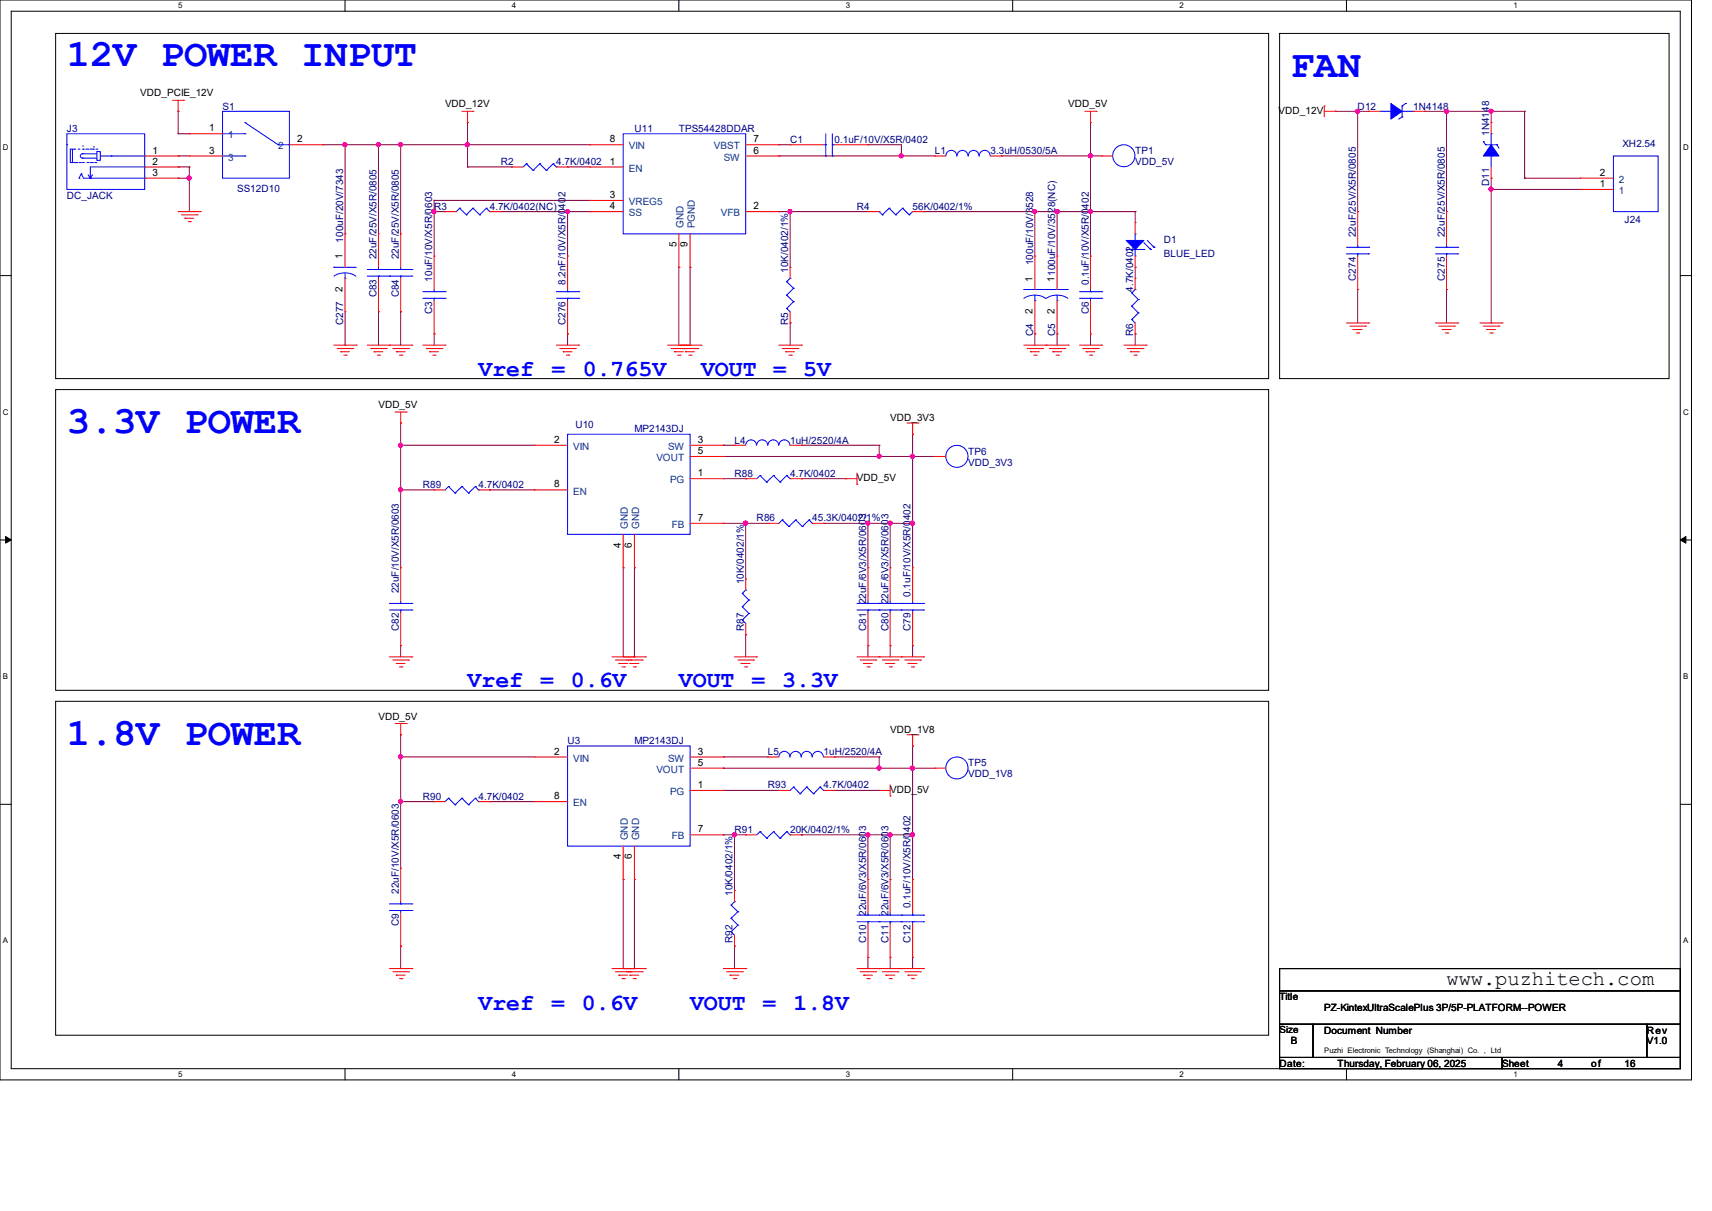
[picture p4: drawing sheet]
<svg xmlns="http://www.w3.org/2000/svg" width="297mm" height="210mm" viewBox="0 0 297 210" stroke-linecap="round" stroke-linejoin="round" font-family="sans-serif">
<path d="M0 0h293.5v187.3h-293.5zM1.9 1.9h289.6v183.4h-289.6z" fill="none" stroke="#000" stroke-width=".17"/>
<g fill="#fff">
<path d="M30.9 .2h.8v1.5h-.8z"/>
<path d="M30.9 185.5h.8v1.6h-.8z"/>
</g>
<path d="M59.9 0v1.9M59.9 185.3v2" fill="none" stroke="#000" stroke-width=".17"/>
<g fill="#fff">
<path d="M88.8 .2h.8v1.5h-.8z"/>
<path d="M88.8 185.5h.8v1.6h-.8z"/>
</g>
<path d="M117.8 0v1.9M117.8 185.3v2" fill="none" stroke="#000" stroke-width=".17"/>
<g fill="#fff">
<path d="M146.7 .2h.8v1.5h-.8z"/>
<path d="M146.7 185.5h.8v1.6h-.8z"/>
</g>
<path d="M175.7 0v1.9M175.7 185.3v2" fill="none" stroke="#000" stroke-width=".17"/>
<g fill="#fff">
<path d="M204.6 .2h.8v1.5h-.8z"/>
<path d="M204.6 185.5h.8v1.6h-.8z"/>
</g>
<path d="M233.6 0v1.9M233.6 185.3v2" fill="none" stroke="#000" stroke-width=".17"/>
<g fill="#fff">
<path d="M262.6 .2h.7v1.5h-.7z"/>
<path d="M262.6 185.5h.7v1.6h-.7z"/>
<path d="M.5 24.8h1v1.6h-1z"/>
<path d="M292 24.8h1v1.6h-1z"/>
<path d="M.5 70.7h1v1.5h-1z"/>
<path d="M292 70.7h1v1.5h-1z"/>
</g>
<path d="M0 47.8h1.9M291.5 47.8h2" fill="none" stroke="#000" stroke-width=".17"/>
<g fill="#fff">
<path d="M.5 116.5h.9v1.6h-.9z"/>
<path d="M292 116.5h.9v1.6h-.9z"/>
</g>
<path d="M0 93.6h1.9M291.5 93.6h2" fill="none" stroke="#000" stroke-width=".17"/>
<path d="M1 93l.9 .6-.9 .6zM291.5 93.6l1-.6v1.2z" fill="#000" stroke="#000" stroke-width=".17"/>
<g fill="#fff">
<path d="M.5 162.4h.9v1.5h-.9z"/>
<path d="M292 162.4h.9v1.5h-.9z"/>
</g>
<g fill="none" stroke="#000" stroke-width=".17">
<path d="M9.7 5.8h210.4v59.9h-210.4zM222 5.8h67.6v59.9h-67.6zM9.7 67.6h210.4v52.1h-210.4zM0 139.5h1.9M9.7 121.6h210.4v57.9h-210.4zM291.5 139.5h2M222 168h69.5v3.8h-69.5zM222 171.8h69.5v5.8h-69.5zM222 177.6h5.8v5.8h-5.8zM227.8 177.6h57.9v5.8h-57.9zM285.7 177.6h5.8v5.8h-5.8zM222 183.4h38.6v1.9h-38.6z"/>
<path d="M260.6 183.4h30.9v1.9h-30.9z"/>
</g>
<g fill="none" stroke="#800040" stroke-width=".17">
<path d="M30.9 19.3h.1M30.9 19.3v3.9M231.6 19.3h.1M231.6 19.3h5.8M235.5 19.3h.1M235.5 19.3v17.4M247.1 19.3h.1M247.1 19.3h17.4M251 19.3h.1M251 19.3v17.4M258.7 19.3h.1M258.7 19.3v2"/>
<path d="M264.5 19.3h.1M264.5 19.3v11.6M30.9 29h.1M30.9 27.1h.1M30.9 23.2h.1M30.9 30.9h.1M30.9 29h2M30.9 27.1h2M30.9 23.2h2M30.9 30.9h2M32.9 29h.1M32.9 30.9h.1"/>
<path d="M32.9 29v7.7M56 25.1h46.3M59.9 25.1h.1M59.9 25.1v15.5M65.7 25.1h.1M65.7 25.1v15.5M69.5 25.1h.1M69.5 25.1v15.5M75.3 34.8h.1M75.3 36.7h.1M75.3 36.7h1.9M75.3 34.8v9.6"/>
<path d="M75.3 34.8h27M81.1 29h.1M81.1 21.3h.1M81.1 25.1h.1M81.1 29h7.7M81.1 21.3v7.7M86.9 36.7h15.4M98.5 29h.1M98.5 36.7h.1M98.5 29h3.8M98.5 36.7v7.7M102.3 36.7h.1"/>
<path d="M135.1 36.7h.1M135.1 25.1h.1M135.1 27.1h.1M135.1 27.1h27.1M135.1 25.1h2M135.1 36.7h15.5M137.1 36.7h.1M137.1 36.7v9.7M150.6 25.1h.1M150.6 25.1h5.8v2M156.4 27.1h.1M160.2 36.7h.1"/>
<path d="M160.2 36.7h36.7M173.7 27.1h.1M173.7 27.1h17.4M179.5 36.7h.1M179.5 36.7v7.7M183.4 36.7h.1M183.4 36.7v7.7M189.2 36.7h.1M189.2 27.1h.1M189.2 21.3v23.1M196.9 36.7h.1M196.9 36.7v1.9"/>
<path d="M258.7 30.9h.1M258.7 32.9h.1M258.7 30.9v25.1M258.7 32.9h15.5M264.5 30.9h.1M264.5 30.9h9.7M59.9 59.9h.1M59.9 54.1v5.8M65.7 54.1h.1M65.7 54.1v5.8M69.5 54.1h.1M69.5 54.1v5.8"/>
<path d="M75.3 57.9h.1M75.3 57.9v2M98.5 57.9h.1M98.5 57.9v2M117.8 46.4h.1M117.8 46.4v13.5M119.7 46.4h.1M119.7 46.4v13.5M137.1 56h.1M137.1 56v3.9M179.5 57.9h.1M179.5 57.9v2"/>
<path d="M183.4 57.9h.1M183.4 57.9v2M189.2 57.9h.1M189.2 57.9v2M196.9 46.4h.1M196.9 57.9h.1M196.9 46.4v1.9M196.9 57.9v2M235.5 50.2h.1M235.5 50.2v5.8M251 50.2h.1M251 50.2v5.8"/>
<path d="M258.7 56h.1M69.5 77.2h.1M69.5 73.4h.1M69.5 77.2h23.2M69.5 73.4v25.1M125.5 77.2h.1M125.5 79.2h.1M125.5 79.2h36.7M125.5 77.2h1.9M139 77.2h.1M139 77.2h13.5M152.5 79.2h.1"/>
<path d="M152.5 77.2h.1M152.5 77.2v2M158.3 79.2h.1M158.3 75.3h.1M158.3 75.3v23.2M69.5 85h.1M69.5 85h5.8M85 85h.1M85 85h7.7M108.1 98.5h.1M108.1 98.5v15.4M110.1 98.5h.1"/>
<path d="M110.1 98.5v15.4M125.5 90.8h.1M125.5 83h3.9M125.5 90.8h7.7M129.4 83h.1M129.4 90.8h.1M129.4 90.8v9.6M139 83h.1M139 83h7.7M142.9 90.8h.1M142.9 90.8h15.4M150.6 90.8h.1"/>
<path d="M150.6 90.8v7.7M154.4 90.8h.1M154.4 90.8v7.7M158.3 90.8h.1M69.5 112h.1M69.5 112v1.9M129.4 110.1h.1M129.4 110.1v3.8M150.6 112h.1M150.6 112v1.9M154.4 112h.1M154.4 112v1.9"/>
<path d="M158.3 112h.1M158.3 112v1.9M69.5 139h.1M69.5 131.3h.1M69.5 127.4h.1M69.5 127.4v23.2M69.5 139h5.8M69.5 131.3h23.2M85 139h.1M85 139h7.7M125.5 133.2h.1M125.5 131.3h.1"/>
<path d="M125.5 137.1h.1M125.5 131.3h7.7M125.5 133.2h36.7M125.5 137.1h9.6M144.8 131.3h.1M144.8 137.1h.1M144.8 131.3h7.7M144.8 137.1h7.7M152.5 133.2h.1M152.5 131.3h.1M152.5 131.3v1.9M158.3 129.4h.1"/>
<path d="M158.3 133.2h.1M158.3 129.4v23.1M108.1 152.5h.1M108.1 152.5v15.5M110.1 152.5h.1M110.1 152.5v15.5M125.5 144.8h.1M125.5 144.8h3.9M127.4 144.8h.1M127.4 144.8v9.6M139 144.8h.1M139 144.8h19.3"/>
<path d="M150.6 144.8h.1M150.6 144.8v7.7M154.4 144.8h.1M154.4 144.8v7.7M158.3 144.8h.1M69.5 164.1h.1M69.5 164.1v3.9M127.4 164.1h.1M127.4 164.1v3.9M150.6 166h.1M150.6 166v2M154.4 166h.1"/>
<path d="M154.4 166v2M158.3 166h.1M158.3 166v2"/>
</g>
<g fill="#f0f" stroke="#f0f" stroke-width=".17">
<circle cx="32.8" cy="30.9" r=".37"/>
<circle cx="65.6" cy="25.1" r=".36"/>
<circle cx="179.5" cy="36.7" r=".36"/>
<circle cx="189.2" cy="36.7" r=".36"/>
<circle cx="183.4" cy="36.7" r=".37"/>
<circle cx="137.1" cy="36.7" r=".36"/>
<circle cx="75.3" cy="36.7" r=".36"/>
<circle cx="156.4" cy="27" r=".36"/>
<circle cx="189.2" cy="27" r=".36"/>
<circle cx="69.5" cy="77.2" r=".36"/>
<circle cx="158.3" cy="79.1" r=".37"/>
<circle cx="129.3" cy="90.7" r=".37"/>
<circle cx="158.3" cy="90.7" r=".37"/>
<circle cx="150.6" cy="90.7" r=".36"/>
<circle cx="69.5" cy="84.9" r=".36"/>
<circle cx="154.4" cy="90.7" r=".37"/>
<circle cx="152.5" cy="79.1" r=".36"/>
<circle cx="69.5" cy="131.3" r=".36"/>
<circle cx="127.4" cy="144.8" r=".36"/>
<circle cx="158.3" cy="144.8" r=".37"/>
<circle cx="158.3" cy="133.2" r=".37"/>
<circle cx="69.5" cy="139" r=".36"/>
<circle cx="150.6" cy="144.8" r=".36"/>
<circle cx="152.5" cy="133.2" r=".36"/>
<circle cx="154.4" cy="144.8" r=".37"/>
<circle cx="69.5" cy="25.1" r=".36"/>
<circle cx="81.1" cy="25.1" r=".37"/>
<circle cx="258.7" cy="32.8" r=".36"/>
<circle cx="235.5" cy="19.3" r=".37"/>
<circle cx="258.7" cy="19.3" r=".36"/>
<circle cx="251" cy="19.3" r=".37"/>
<circle cx="98.4" cy="36.7" r=".36"/>
<circle cx="59.8" cy="25.1" r=".36"/>
</g>
<g fill="none" stroke="#f00" stroke-width=".17">
<path d="M29.9 17.4h2M30.9 19.3h.1M30.9 17.4v1.9M31.9 17.4h.1M80.1 19.3h1.9M81.1 19.3v2M82 19.3h.1M188.2 19.3h2M189.2 19.3v2M190.2 19.3h.1M229.7 18.4h.1M229.7 19.3h1.9"/>
<path d="M229.7 18.4v1.9M231.6 19.3h.1M237.4 19.3h.1M237.4 19.3h2M245.2 19.3h1.9M247.1 19.3h.1M25.1 27.1h5.8M25.1 30.9h5.8M25.1 29h5.8M30.9 30.9h.1M30.9 29h.1M30.9 27.1h.1"/>
<path d="M30.9 36.7h3.9M31.5 37.3h2.7M32 37.8h.1M32 37.8h1.6M32.6 38.4h.4M32.9 23.2h.1M32.9 27.1h.1M32.9 27.1h5.7M32.9 23.2h5.7M33 38.4h.1M34.2 37.3h.1M34.8 36.7h.1"/>
<path d="M50.2 25.1h5.8M56 25.1h.1M77.2 36.7h.1M77.2 36.7h2M81.1 21.3h.1M85 36.7h1.9M86.9 36.7h.1M88.8 29h.1M88.8 29h2M96.5 29h2M98.5 29h.1M102.3 29h.1"/>
<path d="M102.3 34.8h.1M102.3 36.7h.1M102.3 25.1h.1M102.3 36.7h5.8M102.3 25.1h5.8M102.3 29h5.8M102.3 34.8h5.8M129.4 36.7h5.7M129.4 27.1h5.7M129.4 25.1h5.7M135.1 36.7h.1M135.1 27.1h.1"/>
<path d="M135.1 25.1h.1M137.1 25.1h.1M137.1 25.1h5.8M144.8 25.1h5.8M150.6 36.7h.1M150.6 25.1h.1M150.6 36.7h1.9M158.3 36.7h1.9M160.2 36.7h.1M162.2 27.1h.1M162.2 27.1h1.9M171.8 27.1h1.9"/>
<path d="M173.7 27.1h.1M189.2 21.3h.1M191.1 27.1h.1M191.1 27.1h1.9M196.9 38.6h.1M196.9 38.6v2M235.5 36.7h.1M235.5 36.7v5.8M251 36.7h.1M251 36.7v5.8M258.7 30.9h.1M258.7 21.3h.1"/>
<path d="M258.7 21.3v1.9M258.7 29v1.9M274.2 32.9h.1M274.2 30.9h.1M274.2 30.9h5.7M274.2 32.9h5.7M57.9 59.9h3.9M59.9 40.6h.1M59.9 54.1h.1M59.9 40.6v5.8M59.9 48.3v5.8M61.8 59.9h.1"/>
<path d="M63.7 59.9h7.8M65.7 54.1h.1M65.7 40.6h.1M65.7 40.6v5.8M65.7 48.3v5.8M67.6 59.9h.1M69.5 54.1h.1M69.5 40.6h.1M69.5 40.6v5.8M69.5 48.3v5.8M71.5 59.9h.1M73.4 59.9h3.8"/>
<path d="M75.3 57.9h.1M75.3 44.4h.1M75.3 44.4v5.8M75.3 52.2v5.7M77.2 59.9h.1M96.5 59.9h3.9M98.5 57.9h.1M98.5 44.4h.1M98.5 44.4v5.8M98.5 52.2v5.7M100.4 59.9h.1M115.8 59.9h5.8"/>
<path d="M117.8 46.4h.1M117.8 40.6v5.8M119.7 59.9h.1M119.7 46.4h.1M119.7 40.6v5.8M121.6 59.9h.1M135.1 59.9h3.9M137.1 56h.1M137.1 46.4h.1M137.1 46.4v1.9M137.1 54.1v1.9M139 59.9h.1"/>
<path d="M177.6 59.9h7.7M179.5 44.4h.1M179.5 57.9h.1M179.5 44.4v5.8M179.5 52.2v5.7M181.5 59.9h.1M183.4 44.4h.1M183.4 57.9h.1M183.4 44.4v5.8M183.4 52.2v5.7M185.3 59.9h.1M187.3 59.9h3.8"/>
<path d="M189.2 57.9h.1M189.2 44.4h.1M189.2 44.4v5.8M189.2 52.2v5.7M191.1 59.9h.1M195 59.9h3.8M196.9 46.4h.1M196.9 57.9h.1M196.9 48.3h.1M196.9 44.4v2M196.9 48.3v1.9M196.9 56v1.9"/>
<path d="M198.8 59.9h.1M233.6 56h3.8M234.2 56.6h2.7M234.7 57.1h.1M234.7 57.1h1.6M235.3 57.7h.4M235.5 50.2h.1M235.5 44.4v5.8M235.7 57.7h.1M236.9 56.6h.1M237.4 56h.1M249 56h3.9"/>
<path d="M249.6 56.6h2.7M250.2 57.1h.1M250.2 57.1h1.6M250.8 57.7h.4M251 50.2h.1M251 44.4v5.8M251.2 57.7h.1M252.3 56.6h.1M252.9 56h.1M256.8 56h3.8M257.3 56.6h2.8M257.9 57.1h.1"/>
<path d="M257.9 57.1h1.6M258.5 57.7h.4M258.9 57.7h.1M260.1 56.6h.1M260.6 56h.1M58.5 60.5h2.7M59.1 61h.1M59.1 61h1.5M59.6 61.6h.5M60.1 61.6h.1M61.2 60.5h.1M64.3 60.5h2.7"/>
<path d="M64.9 61h.1M64.9 61h1.5M65.4 61.6h.4M65.8 61.6h.1M67 60.5h.1M68.2 60.5h2.7M68.5 71.5h2M68.7 61h.1M68.7 61h1.6M69.3 61.6h.4M69.5 73.4h.1M69.5 71.5v1.9"/>
<path d="M69.7 61.6h.1M70.5 71.5h.1M70.9 60.5h.1M74 60.5h2.7M74.5 61h.1M74.5 61h1.6M75.1 61.6h.4M75.5 61.6h.1M76.7 60.5h.1M92.7 77.2h.1M92.7 77.2h5.8M97.1 60.5h2.7"/>
<path d="M97.7 61h.1M97.7 61h1.5M98.3 61.6h.4M98.7 61.6h.1M99.8 60.5h.1M116.4 60.5h4.7M117 61h.1M117 61h1.5M117.6 61.6h.4M118 61.6h.1M118.9 61h.1M118.9 61h1.6"/>
<path d="M119.1 60.5h.1M119.5 61.6h.4M119.7 77.2h5.8M119.7 79.2h5.8M119.9 61.6h.1M121.1 60.5h.1M125.5 77.2h.1M125.5 79.2h.1M127.4 77.2h.1M127.4 77.2h2M135.7 60.5h2.7M136.3 61h.1"/>
<path d="M136.3 61h1.5M136.9 61.6h.4M137.1 77.2h1.9M137.3 61.6h.1M138.4 60.5h.1M139 77.2h.1M157.4 73.4h1.9M158.3 75.3h.1M158.3 73.4v1.9M159.3 73.4h.1M162.2 79.2h.1M162.2 79.2h1.9"/>
<path d="M178.2 60.5h2.7M178.8 61h.1M178.8 61h1.5M179.4 61.6h.3M179.7 61.6h.1M180.9 60.5h.1M182 60.5h2.7M182.6 61h.1M182.6 61h1.6M183.2 61.6h.4M183.6 61.6h.1M184.7 60.5h.1"/>
<path d="M187.8 60.5h2.7M188.4 61h.1M188.4 61h1.5M189 61.6h.4M189.4 61.6h.1M190.5 60.5h.1M195.6 60.5h2.7M196.1 61h.1M196.1 61h1.6M196.7 61.6h.4M197.1 61.6h.1M198.3 60.5h.1"/>
<path d="M69.5 98.5h.1M69.5 98.5v5.8M75.3 85h.1M75.3 85h1.9M83 85h2M85 85h.1M92.7 85h.1M92.7 85h5.8M108.1 98.5h.1M108.1 92.7v5.8M110.1 98.5h.1M110.1 92.7v5.8"/>
<path d="M119.7 83h5.8M119.7 90.8h5.8M125.5 83h.1M125.5 90.8h.1M129.4 83h.1M129.4 83h1.9M133.2 90.8h.1M133.2 90.8h1.9M137.1 83h1.9M139 83h.1M140.9 90.8h2M142.9 90.8h.1"/>
<path d="M146.7 83h.1M146.7 83h2M148.7 84h.1M148.7 82v2M150.6 98.5h.1M150.6 98.5v5.8M154.4 98.5h.1M154.4 98.5v5.8M158.3 98.5h.1M158.3 98.5v5.8M67.6 113.9h3.9M68.2 114.5h2.7"/>
<path d="M68.7 115.1h.1M68.7 115.1h1.6M69.3 115.7h.4M69.5 112h.1M69.5 106.2v5.8M69.7 115.7h.1M70.9 114.5h.1M71.5 113.9h.1M106.2 113.9h5.8M106.8 114.5h4.6M107.4 115.1h.1M107.4 115.1h1.5"/>
<path d="M107.9 115.7h.4M108.3 115.7h.1M109.3 115.1h.1M109.3 115.1h1.5M109.5 114.5h.1M109.9 115.7h.3M110.1 113.9h.1M110.2 115.7h.1M111.4 114.5h.1M112 113.9h.1M127.4 113.9h3.9M128 114.5h2.7"/>
<path d="M128.6 115.1h.1M128.6 115.1h1.5M129.2 115.7h.3M129.4 110.1h.1M129.4 100.4h.1M129.4 100.4v1.9M129.4 108.1v2M129.5 115.7h.1M130.7 114.5h.1M131.3 113.9h.1M148.7 113.9h11.5M149.2 114.5h2.7"/>
<path d="M149.8 115.1h.1M149.8 115.1h1.5M150.4 115.7h.4M150.6 112h.1M150.6 106.2v5.8M150.8 115.7h.1M151.9 114.5h.1M152.5 113.9h.1M153.1 114.5h2.7M153.7 115.1h.1M153.7 115.1h1.5M154.3 115.7h.3"/>
<path d="M154.4 112h.1M154.4 106.2v5.8M154.6 115.7h.1M155.8 114.5h.1M156.4 113.9h.1M157 114.5h2.7M157.5 115.1h.1M157.5 115.1h1.6M158.1 115.7h.4M158.3 112h.1M158.3 106.2v5.8M158.5 115.7h.1"/>
<path d="M159.7 114.5h.1M160.2 113.9h.1M68.5 125.5h2M69.5 127.4h.1M69.5 125.5v1.9M70.5 125.5h.1M75.3 139h.1M75.3 139h1.9M83 139h2M85 139h.1M92.7 131.3h.1M92.7 139h.1"/>
<path d="M92.7 131.3h5.8M92.7 139h5.8M119.7 137.1h5.8M119.7 131.3h5.8M119.7 133.2h5.8M125.5 137.1h.1M125.5 131.3h.1M125.5 133.2h.1M133.2 131.3h.1M133.2 131.3h1.9M135.1 137.1h.1M135.1 137.1h2"/>
<path d="M142.9 137.1h1.9M142.9 131.3h1.9M144.8 137.1h.1M144.8 131.3h.1M152.5 137.1h.1M152.5 137.1h1.9M154.4 138h.1M154.4 136.1v1.9M157.4 127.4h1.9M158.3 129.4h.1M158.3 127.4v2M159.3 127.4h.1"/>
<path d="M162.2 133.2h.1M162.2 133.2h1.9M69.5 150.6h.1M69.5 150.6v5.8M69.5 158.3v5.8M108.1 152.5h.1M108.1 146.7v5.8M110.1 152.5h.1M110.1 146.7v5.8M119.7 144.8h5.8M125.5 144.8h.1M127.4 154.4h.1"/>
<path d="M127.4 154.4v2M129.4 144.8h.1M129.4 144.8h1.9M137.1 144.8h1.9M139 144.8h.1M150.6 152.5h.1M150.6 152.5v5.8M154.4 152.5h.1M154.4 152.5v5.8M158.3 152.5h.1M158.3 152.5v5.8M67.6 168h3.9"/>
<path d="M68.2 168.5h2.7M68.7 169.1h.1M68.7 169.1h1.6M69.3 169.7h.4M69.5 164.1h.1M69.7 169.7h.1M70.9 168.5h.1M71.5 168h.1M106.2 168h5.8M106.8 168.5h4.6M107.4 169.1h.1M107.4 169.1h1.5"/>
<path d="M107.9 169.7h.4M108.3 169.7h.1M109.3 169.1h.1M109.3 169.1h1.5M109.5 168.5h.1M109.9 169.7h.3M110.1 168h.1M110.2 169.7h.1M111.4 168.5h.1M112 168h.1M125.5 168h3.9M126.1 168.5h2.7"/>
<path d="M126.7 169.1h.1M126.7 169.1h1.5M127.2 169.7h.4M127.4 164.1h.1M127.4 162.2v1.9M127.6 169.7h.1M128.8 168.5h.1M129.4 168h.1M148.7 168h11.5M149.2 168.5h2.7M149.8 169.1h.1M149.8 169.1h1.5"/>
<path d="M150.4 169.7h.4M150.6 166h.1M150.6 160.2v5.8M150.8 169.7h.1M151.9 168.5h.1M152.5 168h.1M153.1 168.5h2.7M153.7 169.1h.1M153.7 169.1h1.5M154.3 169.7h.3M154.4 166h.1M154.4 160.2v5.8"/>
<path d="M154.6 169.7h.1M155.8 168.5h.1M156.4 168h.1M157 168.5h2.7M157.5 169.1h.1M157.5 169.1h1.6M158.1 169.7h.4M158.3 166h.1M158.3 160.2v5.8M158.5 169.7h.1M159.7 168.5h.1M160.2 168h.1"/>
</g>
<g fill="none" stroke="#00f" stroke-width=".17">
<path d="M38.6 19.3h11.6v11.6h-11.6zM239.4 19.3h1.9M241.3 19.3h.1M243.2 18.4h.1M243.2 19.3h2M243.2 18.4v1.9M243.8 17.9h.1M243.8 17.9l-.6 .5M245.2 19.3h.1M11.6 25.1h.1M11.6 23.2h13.5v9.7h-13.5zM12.2 25.9h.4v2.3h-.4z"/>
<path d="M12.7 25.9h.3M12.7 28.2h.6M13 25.9h.1M13.3 28.2h.1M13.5 25.9h.2M13.7 30.9h.1M13.7 25.9h.1M13.7 28.2h.2M13.9 28.2h.1M14.1 30.1h.1M14.1 30.1l.4 .8h10.6M14.1 30.1l-.4 .8"/>
<path d="M14.3 25.3h.1M14.3 26.7h.1M14.3 27.4h.1M14.3 26.7h2.5M14.3 27.4h2.5M14.3 25.9h.2M14.3 28.2h.2M14.3 26.7a.36 .36 0 0 0-.4 .3 .36 .36 0 0 0 .4 .4M14.5 25.9h.1M14.5 28.2h.1M14.9 25.9h.4M15.1 28.2h.2"/>
<path d="M15.3 25.9h.1M15.3 28.2h.1M15.3 30.3l.4 .6M15.7 30.9h.1M15.7 25.9h.5M15.7 28.2h.3M16 28.2h.1M16 30.3l-.3 .6M16.2 25.5h.1M16.2 25.9h.1M16.4 28.2h.2M16.6 28.2h.1"/>
<path d="M16.6 25.9h.2M16.8 26.3h.6v1.5h-.6zM16.8 25.9h.1M17.4 27.1h7.7M19.3 27.1h.1M25.1 27.1h.1M25.1 29h.1M25.1 30.9h.1M25.1 29h-9.4v1.9M38.6 27.1h3.9M38.6 23.2h3.9M42.5 23.2h.1"/>
<path d="M42.5 27.1h.1M42.5 21.3h.1M42.5 21.3l5.8 3.8M48.3 25.1h.1M48.3 25.1h1.9M79.8 36.1h.1M79.8 36.1l-.6 .6M79.8 36.1l1.1 1.2M80.9 37.3h.1M82 36.1h.1M82 36.1l-1.1 1.2M82 36.1l1.2 1.2"/>
<path d="M83.2 37.3h.1M84.4 36.1h.1M84.4 36.1l-1.2 1.2M84.4 36.1l.6 .6M85 36.7h.1M91.3 28.4h.1M91.3 28.4l-.5 .6M91.3 28.4l1.2 1.1M92.5 29.5h.1M93.6 28.4h.1M93.6 28.4l-1.1 1.1M93.6 28.4l1.2 1.1"/>
<path d="M94.8 29.5h.1M96 28.4h.1M96 28.4l-1.2 1.1M96 28.4l.5 .6M96.5 29h.1M108.1 23.2h21.3v17.4h-21.3zM142.9 25.1h.4M143.3 27.1h.1M143.3 25.1h.1M143.3 23.2v3.9M144.4 27.1h.1M144.4 25.1h.1"/>
<path d="M144.4 23.2v3.9M144.4 25.1h.4M152.5 36.7h.1M152.5 36.7l.6 .6M153.1 37.3h.1M154.3 36.1h.1M154.3 36.1l1.1 1.2M154.3 36.1l-1.2 1.2M155.4 37.3h.1M156.6 36.1h.1M156.6 36.1l1.1 1.2M156.6 36.1l-1.2 1.2"/>
<path d="M157.7 37.3h.1M158.3 36.7l-.6 .6M164.1 27.1a.95 .95 0 0 1 .9-1 .95 .95 0 0 1 1 1M166 27.1a.95 .95 0 0 1 1-1 .95 .95 0 0 1 .9 1M168 27.1a.93 .93 0 0 1 .9-1 .93 .93 0 0 1 .9 1M169.9 27.1a.95 .95 0 0 1 .9-1 .95 .95 0 0 1 1 1M243.2 20.3h.1M243.2 20.3l-.5 .4M257.3 24.6h.1M257.3 24.6l.4 .5M257.7 25.1h.1M257.7 25.1h2"/>
<path d="M258.7 27.1h.1M258.7 23.2h.1M258.7 23.2v1.9M258.7 27.1v1.9M259.7 25.1h.1M259.7 25.1l.4 .6M279.9 27.1h7.8v9.6h-7.8zM57.9 46.4h.1M57.9 46.4h3.9M57.9 47.9a3.5 3.5 0 0 1 3.8 0M59.9 48.3h.1M59.9 47.3v1"/>
<path d="M63.7 47.9h7.8M63.7 46.7h7.8M65.7 47.9h.1M65.7 46.7h.1M65.7 46.4v.3M65.7 47.9v.4M67.6 47.9h.1M67.6 46.7h.1M69.5 47.9h.1M69.5 46.7h.1M69.5 46.4v.3M69.5 47.9v.4"/>
<path d="M71.5 47.9h.1M71.5 46.7h.1M73.4 51.7h3.8M73.4 50.6h3.8M75.3 51.7h.1M75.3 50.6h.1M75.3 50.2v.4M75.3 51.7v.5M77.2 51.7h.1M77.2 50.6h.1M96.5 51.7h3.9M96.5 50.6h3.9"/>
<path d="M98.5 51.7h.1M98.5 50.6h.1M98.5 50.2v.4M98.5 51.7v.5M100.4 51.7h.1M100.4 50.6h.1M136.5 53.5h.1M136.5 51.2h.1M136.5 48.9h.1M136.5 53.5l.6 .6M136.5 51.2l1.2 1.1M136.5 48.9l1.2 1.1"/>
<path d="M137.1 48.3h.1M137.1 48.3l-.6 .6M137.7 52.3h.1M137.7 50h.1M137.7 52.3l-1.2 1.2M137.7 50l-1.2 1.2M177.6 50.2h.1M177.6 50.2h7.7M177.6 51.7a3.4 3.4 0 0 1 3.8 .1M179.5 52.2h.1M179.5 51.2v1M181.5 50.2h.1"/>
<path d="M181.5 51.7a3.4 3.4 0 0 1 3.8 .1M183.4 52.2h.1M183.4 51.2v1M187.3 51.7h3.8M187.3 50.6h3.8M189.2 51.7h.1M189.2 50.6h.1M189.2 50.2v.4M189.2 51.7v.5M191.1 51.7h.1M191.1 50.6h.1M195.4 43.3h3.1"/>
<path d="M196.3 55.4h.1M196.3 53.1h.1M196.3 50.8h.1M196.3 55.4l.6 .6M196.3 53.1l1.2 1.2M196.3 50.8l1.2 1.1M196.9 40.6h.1M196.9 44.4h.1M196.9 50.2h.1M196.9 40.6v1.1M196.9 43.3v1.1M196.9 50.2l-.6 .6"/>
<path d="M197.5 54.3h.1M197.5 51.9h.1M197.5 54.3l-1.2 1.1M197.5 51.9l-1.2 1.2M198.5 43.3h.1M198.5 42.1l1.1 1.2M199.1 41.7l1.1 1.2M199.6 43.3h.1M199.6 43.1v.2M200.2 42.9h.1M200.2 42.7v.2M233.6 44h3.8"/>
<path d="M233.6 42.9h3.8M235.5 44h.1M235.5 42.9h.1M235.5 42.5v.4M235.5 44v.4M237.4 44h.1M237.4 42.9h.1M249 44h3.9M249 42.9h3.9M251 44h.1M251 42.9h.1M251 42.5v.4"/>
<path d="M251 44v.4M252.9 44h.1M252.9 42.9h.1M98.5 75.3h21.2v17.4h-21.2zM129.4 77.2a.93 .93 0 0 1 .9-.9 .93 .93 0 0 1 .9 .9M131.3 77.2a.95 .95 0 0 1 .9-.9 .95 .95 0 0 1 1 .9M133.2 77.2a.93 .93 0 0 1 1-.9 .93 .93 0 0 1 .9 .9M135.1 77.2a.95 .95 0 0 1 1-.9 .95 .95 0 0 1 .9 .9M77.8 84.4h.1M77.8 84.4l-.6 .6M77.8 84.4l1.2 1.1M79 85.5h.1"/>
<path d="M80.1 84.4h.1M80.1 84.4l-1.1 1.1M80.1 84.4l1.2 1.1M81.3 85.5h.1M82.5 84.4h.1M82.5 84.4l-1.2 1.1M82.5 84.4l.5 .6M83 85h.1M131.9 82.5h.1M131.9 82.5l-.6 .5M131.9 82.5l1.1 1.1M133 83.6h.1"/>
<path d="M134.2 82.5h.1M134.2 82.5l-1.2 1.1M134.2 82.5l1.1 1.1M135.3 83.6h.1M135.7 90.2h.1M135.7 90.2l-.6 .6M135.7 90.2l1.2 1.1M136.5 82.5h.1M136.5 82.5l-1.2 1.1M136.5 82.5l.6 .5M136.9 91.3h.1M137.1 83h.1"/>
<path d="M138 90.2h.1M138 90.2l-1.1 1.1M138 90.2l1.2 1.1M139.2 91.3h.1M140.4 90.2h.1M140.4 90.2l-1.2 1.1M140.4 90.2l.5 .6M140.9 90.8h.1M67.6 105.8h3.9M67.6 104.6h3.9M69.5 105.8h.1M69.5 104.6h.1"/>
<path d="M69.5 104.3v.3M69.5 105.8v.4M71.5 105.8h.1M71.5 104.6h.1M128.8 107.5h.1M128.8 105.2h.1M128.8 102.9h.1M128.8 107.5l.6 .6M128.8 105.2l1.1 1.2M128.8 102.9l1.1 1.2M129.4 102.3h.1M129.4 102.3l-.6 .6"/>
<path d="M129.9 106.4h.1M129.9 104.1h.1M129.9 106.4l-1.1 1.1M129.9 104.1l-1.1 1.1M148.7 105.8h11.5M148.7 104.6h11.5M150.6 105.8h.1M150.6 104.6h.1M150.6 104.3v.3M150.6 105.8v.4M152.5 105.8h.1M152.5 104.6h.1"/>
<path d="M154.4 105.8h.1M154.4 104.6h.1M154.4 104.3v.3M154.4 105.8v.4M156.4 105.8h.1M156.4 104.6h.1M158.3 105.8h.1M158.3 104.6h.1M158.3 104.3v.3M158.3 105.8v.4M160.2 105.8h.1M160.2 104.6h.1"/>
<path d="M77.8 138.4h.1M77.8 138.4l-.6 .6M77.8 138.4l1.2 1.2M79 139.6h.1M80.1 138.4h.1M80.1 138.4l-1.1 1.2M80.1 138.4l1.2 1.2M81.3 139.6h.1M82.5 138.4h.1M82.5 138.4l-1.2 1.2M82.5 138.4l.5 .6M83 139h.1"/>
<path d="M98.5 129.4h21.2v17.3h-21.2zM137 131.3a.95 .95 0 0 0-.9-1 .95 .95 0 0 0-1 1M137.7 136.5h.1M137.7 136.5l-.6 .6M137.7 136.5l1.1 1.2M138.8 137.7h.1M139 131.3a.95 .95 0 0 0-1-1 .95 .95 0 0 0-.9 1M140 136.5h.1M140 136.5l-1.2 1.2M140 136.5l1.1 1.2M140.9 131.3a.93 .93 0 0 0-.9-1 .93 .93 0 0 0-1 1M141.1 137.7h.1"/>
<path d="M142.3 136.5h.1M142.3 136.5l-1.2 1.2M142.3 136.5l.6 .6M142.8 131.3a.95 .95 0 0 0-.9-1 .95 .95 0 0 0-1 1M142.9 137.1h.1M67.6 157.9h3.9M67.6 156.8h3.9M69.5 157.9h.1M69.5 156.8h.1M69.5 156.4v.4M69.5 157.9v.4M71.5 157.9h.1"/>
<path d="M71.5 156.8h.1M126.8 159.3h.1M126.8 157h.1M126.8 159.3l1.2 1.1M126.8 157l1.2 1.1M127.4 156.4h.1M127.4 156.4l-.6 .6M128 158.1h.1M128 158.1l-1.2 1.2M131.9 144.2h.1M131.9 144.2l-.6 .6M131.9 144.2l1.1 1.2"/>
<path d="M133 145.4h.1M134.2 144.2h.1M134.2 144.2l-1.2 1.2M134.2 144.2l1.1 1.2M135.3 145.4h.1M136.5 144.2h.1M136.5 144.2l-1.2 1.2M136.5 144.2l.6 .6M137.1 144.8h.1M148.7 159.9h11.5M148.7 158.7h11.5M150.6 159.9h.1"/>
<path d="M150.6 158.7h.1M150.6 158.3v.4M150.6 159.9v.3M152.5 159.9h.1M152.5 158.7h.1M154.4 159.9h.1M154.4 158.7h.1M154.4 158.3v.4M154.4 159.9v.3M156.4 159.9h.1M156.4 158.7h.1M158.3 159.9h.1"/>
<path d="M158.3 158.7h.1M158.3 158.3v.4M158.3 159.9v.3M160.2 159.9h.1M160.2 158.7h.1M126.8 161.6h.1M126.8 161.6l.6 .6M128 160.4h.1M128 160.4l-1.2 1.2"/>
<circle cx="195" cy="27" r="1.92"/>
<circle cx="166" cy="79.1" r="1.92"/>
<circle cx="166" cy="133.2" r="1.92"/>
</g>
<g fill="#00f" stroke="#00f" stroke-width=".17">
<path d="M195.4 41.7h3.1l-1.6 1.6z"/>
<path d="M241.3 17.9l1.9 1.4-1.9 1.4z" fill-rule="evenodd"/>
<path d="M258.7 25.1l1.4 2h-2.8z" fill-rule="evenodd"/>
</g>
<g font-size="6.7" fill="#00f">
<text x="11.6" y="11.4">12V POWER INPUT</text>
<text x="223.9" y="13.3">FAN</text>
<text x="11.6" y="75.1">3.3V POWER</text>
<text x="11.6" y="129.2">1.8V POWER</text>
</g>
<g font-size="4" fill="#00f">
<text x="83" y="65.2">Vref</text>
<text x="95.7" y="65.2">=</text>
<text x="101.1" y="65.2">0.765V</text>
<text x="121.6" y="65.2">VOUT</text>
<text x="134.1" y="65.2">=</text>
<text x="139.4" y="65.2">5V</text>
<text x="81.1" y="119.2">Vref</text>
<text x="93.7" y="119.2">=</text>
<text x="99" y="119.2">0.6V</text>
<text x="117.8" y="119.2">VOUT</text>
<text x="130.4" y="119.2">=</text>
<text x="135.7" y="119.2">3.3V</text>
<text x="83" y="175.2">Vref</text>
<text x="95.6" y="175.2">=</text>
<text x="101" y="175.2">0.6V</text>
<text x="119.7" y="175.2">VOUT</text>
<text x="132.3" y="175.2">=</text>
<text x="137.7" y="175.2">1.8V</text>
</g>
<text font-size="3.6" x="251" y="170.8">www.puzhitech.com</text>
<g font-size="1.7">
<text x="24.3" y="16.7">VDD_PCIE_12V</text>
<text x="36.3" y="22.8">1</text>
<text x="77.2" y="18.6">VDD_12V</text>
<text x="185.3" y="18.6">VDD_5V</text>
<text x="221.8" y="19.8">VDD_12V</text>
<text x="26.5" y="28.5">2</text>
<text x="26.5" y="26.6">1</text>
<text x="36.3" y="26.6">3</text>
<text x="51.6" y="24.7">2</text>
<text x="105.8" y="28.5">1</text>
<text x="105.8" y="24.7">8</text>
<text x="130.7" y="26.6">6</text>
<text x="130.7" y="24.7">7</text>
<text x="26.5" y="30.5">3</text>
<text x="105.8" y="34.3">3</text>
<text x="277.6" y="32.4">1</text>
<text x="277.6" y="30.5">2</text>
<text x="105.8" y="36.3">4</text>
<text x="130.7" y="36.3">2</text>
<text x="59.4" y="45" transform="rotate(-90 59.4 45)">1</text>
<text x="117.3" y="42.9" transform="rotate(-90 117.3 42.9)">5</text>
<text x="119.3" y="42.9" transform="rotate(-90 119.3 42.9)">9</text>
<text x="59.4" y="50.6" transform="rotate(-90 59.4 50.6)">2</text>
<text x="179.1" y="48.9" transform="rotate(-90 179.1 48.9)">1</text>
<text x="183" y="48.9" transform="rotate(-90 183 48.9)">1100uF/10V/3528(NC)</text>
<text x="179.1" y="54.5" transform="rotate(-90 179.1 54.5)">2</text>
<text x="183" y="54.5" transform="rotate(-90 183 54.5)">2</text>
<text x="65.7" y="70.7">VDD_5V</text>
<text x="96.1" y="76.8">2</text>
<text x="121.1" y="76.8">3</text>
<text x="154.4" y="73.1">VDD_3V3</text>
<text x="121.1" y="82.6">1</text>
<text x="121.1" y="78.7">5</text>
<text x="148.7" y="83.5">VDD_5V</text>
<text x="96.1" y="84.5">8</text>
<text x="107.7" y="95" transform="rotate(-90 107.7 95)">4</text>
<text x="109.6" y="95" transform="rotate(-90 109.6 95)">6</text>
<text x="121.1" y="90.3">7</text>
<text x="65.7" y="124.8">VDD_5V</text>
<text x="96.1" y="130.8">2</text>
<text x="121.1" y="130.8">3</text>
<text x="154.4" y="127.1">VDD_1V8</text>
<text x="121.1" y="136.6">1</text>
<text x="121.1" y="132.8">5</text>
<text x="154.4" y="137.5">VDD_5V</text>
<text x="96.1" y="138.6">8</text>
<text x="107.7" y="149.1" transform="rotate(-90 107.7 149.1)">4</text>
<text x="109.6" y="149.1" transform="rotate(-90 109.6 149.1)">6</text>
<text x="121.1" y="144.4">7</text>
<text x="222" y="173.4">Title</text>
<text x="222" y="179.2">Size</text>
<text x="229.7" y="175.3">PZ-KintexUltraScalePlus 3P/5P-PLATFORM--POWER</text>
<text x="229.7" y="179.2">Document Number</text>
<text x="285.7" y="179.2">Rev</text>
<text x="222" y="185">Date:</text>
<text x="223.9" y="181.1">B</text>
<text x="232.1" y="185">Thursday, February 06, 2025</text>
<text x="260.6" y="185">Sheet</text>
<text x="270.2" y="185">4</text>
<text x="276.1" y="185">of</text>
<text x="281.8" y="185">16</text>
<text x="285.7" y="181.1">V1.0</text>
</g>
<g font-size="1.7" fill="#000080">
<text x="11.6" y="22.9">J3</text>
<text x="38.6" y="19">S1</text>
<text x="110.1" y="22.9">U11</text>
<text x="117.8" y="22.9">TPS54428DDAR</text>
<text x="235.5" y="19">D12</text>
<text x="245.2" y="19">1N4148</text>
<text x="258.4" y="23.6" transform="rotate(-90 258.4 23.6)">1N4148</text>
<text x="86.9" y="28.7">R2</text>
<text x="96.5" y="28.7">4.7K/0402</text>
<text x="137.1" y="24.8">C1</text>
<text x="144.8" y="24.8">0.1uF/10V/X5R/0402</text>
<text x="162.2" y="26.7">L1</text>
<text x="171.8" y="26.7">3.3uH/0530/5A</text>
<text x="196.9" y="26.7">TP1</text>
<text x="196.9" y="28.7">VDD_5V</text>
<text x="281.5" y="25.6">XH2.54</text>
<text x="11.6" y="34.5">DC_JACK</text>
<text x="41.1" y="33.3">SS12D10</text>
<text x="258.4" y="32.3" transform="rotate(-90 258.4 32.3)">D11</text>
<text x="75.3" y="36.4">R3</text>
<text x="85" y="36.4">4.7K/0402(NC)</text>
<text x="148.7" y="36.4">R4</text>
<text x="158.3" y="36.4">56K/0402/1%</text>
<text x="235.2" y="41.1" transform="rotate(-90 235.2 41.1)">22uF/25V/X5R/0805</text>
<text x="250.6" y="41.1" transform="rotate(-90 250.6 41.1)">22uF/25V/X5R/0805</text>
<text x="281.8" y="38.7">J24</text>
<text x="59.5" y="42.1" transform="rotate(-90 59.5 42.1)">100uF/20V/7343</text>
<text x="65.3" y="45" transform="rotate(-90 65.3 45)">22uF/25V/X5R/0805</text>
<text x="69.2" y="45" transform="rotate(-90 69.2 45)">22uF/25V/X5R/0805</text>
<text x="136.7" y="47.3" transform="rotate(-90 136.7 47.3)">10K/0402/1%</text>
<text x="179.2" y="46" transform="rotate(-90 179.2 46)">100uF/10V/3528</text>
<text x="201.9" y="42.2">D1</text>
<text x="201.9" y="44.5">BLUE_LED</text>
<text x="65.3" y="51.6" transform="rotate(-90 65.3 51.6)">C83</text>
<text x="69.2" y="51.6" transform="rotate(-90 69.2 51.6)">C84</text>
<text x="75" y="48.8" transform="rotate(-90 75 48.8)">10uF/10V/X5R/0603</text>
<text x="98.1" y="49.4" transform="rotate(-90 98.1 49.4)">8.2nF/10V/X5R/0402</text>
<text x="188.9" y="49.5" transform="rotate(-90 188.9 49.5)">0.1uF/10V/X5R/0402</text>
<text x="196.6" y="50.6" transform="rotate(-90 196.6 50.6)">4.7K/0402</text>
<text x="235.2" y="48.7" transform="rotate(-90 235.2 48.7)">C274</text>
<text x="250.6" y="48.7" transform="rotate(-90 250.6 48.7)">C275</text>
<text x="59.5" y="56.4" transform="rotate(-90 59.5 56.4)">C277</text>
<text x="75" y="54.4" transform="rotate(-90 75 54.4)">C3</text>
<text x="98.1" y="56.4" transform="rotate(-90 98.1 56.4)">C276</text>
<text x="136.7" y="56.4" transform="rotate(-90 136.7 56.4)">R5</text>
<text x="179.2" y="58.3" transform="rotate(-90 179.2 58.3)">C4</text>
<text x="183.1" y="58.3" transform="rotate(-90 183.1 58.3)">C5</text>
<text x="188.9" y="54.4" transform="rotate(-90 188.9 54.4)">C6</text>
<text x="196.6" y="58.3" transform="rotate(-90 196.6 58.3)">R6</text>
<text x="99.8" y="74.2">U10</text>
<text x="110.1" y="75">MP2143DJ</text>
<text x="127.4" y="76.9">L4</text>
<text x="137.1" y="76.9">1uH/2520/4A</text>
<text x="127.4" y="82.7">R88</text>
<text x="137.1" y="82.7">4.7K/0402</text>
<text x="168" y="78.8">TP6</text>
<text x="168" y="80.8">VDD_3V3</text>
<text x="73.4" y="84.6">R89</text>
<text x="83" y="84.6">4.7K/0402</text>
<text x="131.3" y="90.4">R86</text>
<text x="140.9" y="90.4">45.3K/0402/1%</text>
<text x="129" y="101.3" transform="rotate(-90 129 101.3)">10K/0402/1%</text>
<text x="69.2" y="102.9" transform="rotate(-90 69.2 102.9)">22uF/10V/X5R/0603</text>
<text x="150.3" y="104.8" transform="rotate(-90 150.3 104.8)">22uF/6V3/X5R/0603</text>
<text x="154.1" y="104.8" transform="rotate(-90 154.1 104.8)">22uF/6V3/X5R/0603</text>
<text x="158" y="103.5" transform="rotate(-90 158 103.5)">0.1uF/10V/X5R/0402</text>
<text x="69.2" y="109.5" transform="rotate(-90 69.2 109.5)">C82</text>
<text x="129" y="109.5" transform="rotate(-90 129 109.5)">R87</text>
<text x="150.3" y="109.5" transform="rotate(-90 150.3 109.5)">C81</text>
<text x="154.1" y="109.5" transform="rotate(-90 154.1 109.5)">C80</text>
<text x="158" y="109.5" transform="rotate(-90 158 109.5)">C79</text>
<text x="98.5" y="129">U3</text>
<text x="110.1" y="129">MP2143DJ</text>
<text x="133.2" y="131">L5</text>
<text x="142.9" y="131">1uH/2520/4A</text>
<text x="133.2" y="136.7">R93</text>
<text x="142.9" y="136.7">4.7K/0402</text>
<text x="168" y="132.9">TP5</text>
<text x="168" y="134.8">VDD_1V8</text>
<text x="73.4" y="138.7">R90</text>
<text x="83" y="138.7">4.7K/0402</text>
<text x="127.4" y="144.5">R91</text>
<text x="137.1" y="144.5">20K/0402/1%</text>
<text x="69.2" y="155" transform="rotate(-90 69.2 155)">22uF/10V/X5R/0603</text>
<text x="127.1" y="155.4" transform="rotate(-90 127.1 155.4)">10K/0402/1%</text>
<text x="69.2" y="160.6" transform="rotate(-90 69.2 160.6)">C9</text>
<text x="150.3" y="158.9" transform="rotate(-90 150.3 158.9)">22uF/6V3/X5R/0603</text>
<text x="154.1" y="158.9" transform="rotate(-90 154.1 158.9)">22uF/6V3/X5R/0603</text>
<text x="158" y="157.5" transform="rotate(-90 158 157.5)">0.1uF/10V/X5R/0402</text>
<text x="127.1" y="163.5" transform="rotate(-90 127.1 163.5)">R92</text>
<text x="150.3" y="163.5" transform="rotate(-90 150.3 163.5)">C10</text>
<text x="154.1" y="163.5" transform="rotate(-90 154.1 163.5)">C11</text>
<text x="158" y="163.5" transform="rotate(-90 158 163.5)">C12</text>
</g>
<g font-size="1.7" fill="#004080">
<text x="39.6" y="24">1</text>
<text x="39.6" y="27.9">3</text>
<text x="48.3" y="25.9">2</text>
<text x="109.1" y="29.8">EN</text>
<text x="109.1" y="25.9">VIN</text>
<text x="123.9" y="25.9">VBST</text>
<text x="125.6" y="27.9">SW</text>
<text x="109.1" y="35.6">VREG5</text>
<text x="280.9" y="33.7">1</text>
<text x="280.9" y="31.7">2</text>
<text x="109.1" y="37.5">SS</text>
<text x="118.6" y="39.6" transform="rotate(-90 118.6 39.6)">GND</text>
<text x="120.5" y="39.6" transform="rotate(-90 120.5 39.6)">PGND</text>
<text x="125" y="37.5">VFB</text>
<text x="99.4" y="78">VIN</text>
<text x="113.9" y="80">VOUT</text>
<text x="115.9" y="78">SW</text>
<text x="116.2" y="83.8">PG</text>
<text x="99.4" y="85.8">EN</text>
<text x="108.9" y="91.7" transform="rotate(-90 108.9 91.7)">GND</text>
<text x="110.9" y="91.7" transform="rotate(-90 110.9 91.7)">GND</text>
<text x="116.5" y="91.6">FB</text>
<text x="99.4" y="132.1">VIN</text>
<text x="113.9" y="134">VOUT</text>
<text x="115.9" y="132.1">SW</text>
<text x="116.2" y="137.9">PG</text>
<text x="99.4" y="139.8">EN</text>
<text x="108.9" y="145.7" transform="rotate(-90 108.9 145.7)">GND</text>
<text x="110.9" y="145.7" transform="rotate(-90 110.9 145.7)">GND</text>
<text x="116.5" y="145.6">FB</text>
</g>
<g font-size="1.4">
<text x="30.9" y="1.4">5</text>
<text x="88.8" y="1.4">4</text>
<text x="146.7" y="1.4">3</text>
<text x="204.6" y="1.4">2</text>
<text x="262.6" y="1.4">1</text>
<text x=".5" y="26.1">D</text>
<text x="292" y="26.1">D</text>
<text x=".5" y="71.9">C</text>
<text x="292" y="71.9">C</text>
<text x=".5" y="117.8">B</text>
<text x="292" y="117.8">B</text>
<text x=".5" y="163.6">A</text>
<text x="292" y="163.6">A</text>
<text x="30.9" y="186.8">5</text>
<text x="88.8" y="186.8">4</text>
<text x="146.7" y="186.8">3</text>
<text x="204.6" y="186.8">2</text>
<text x="262.6" y="186.8">1</text>
</g>
<text font-size="1.3" x="229.7" y="182.7">Puzhi Electronic Technology (Shanghai) Co. , Ltd</text>
</svg>
